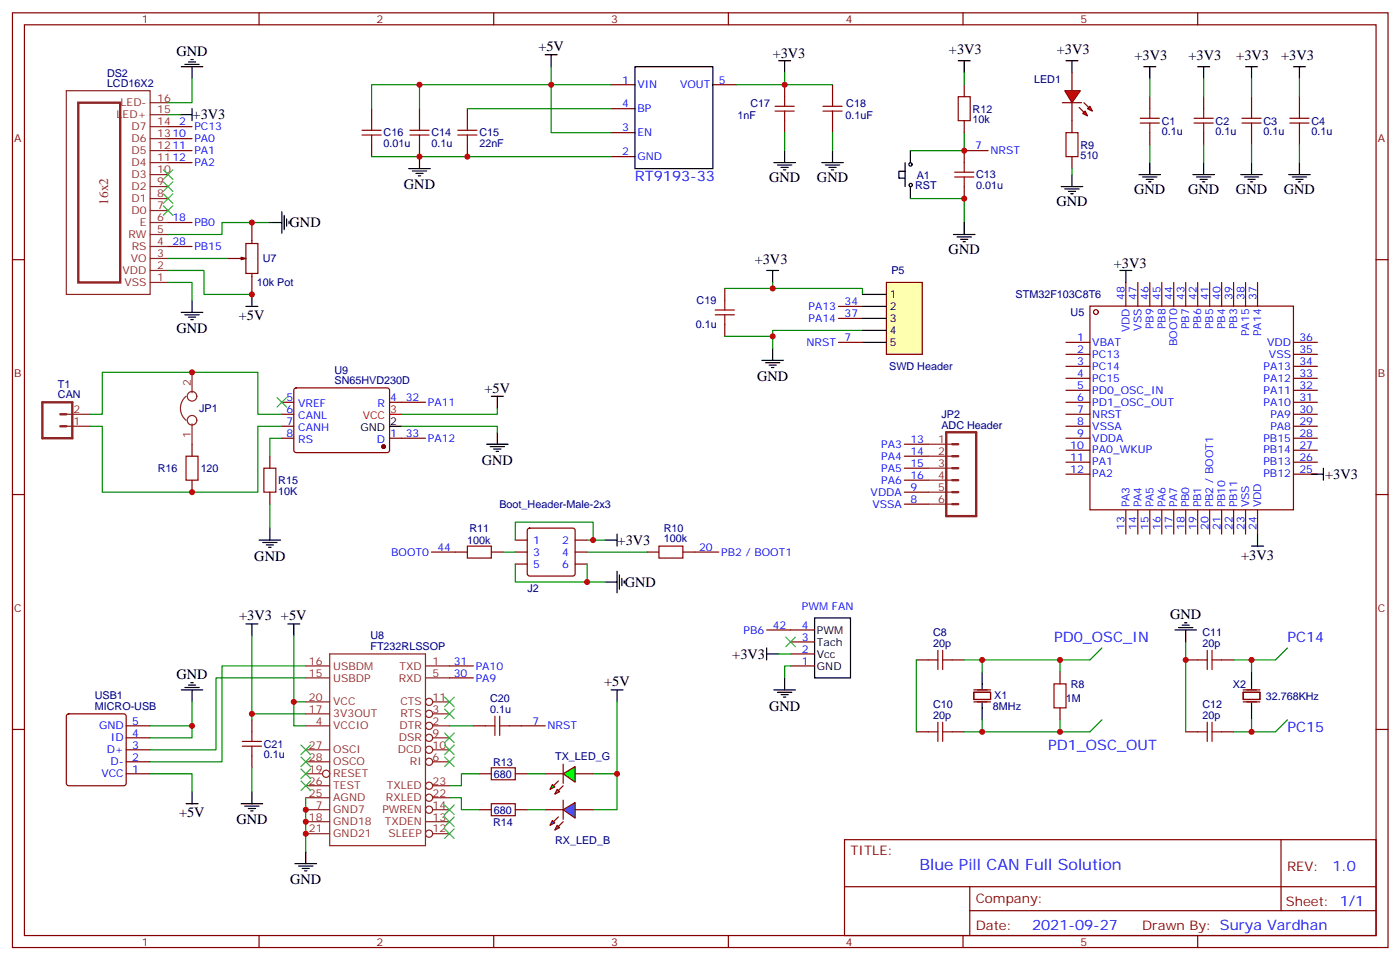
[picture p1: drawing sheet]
<svg xmlns="http://www.w3.org/2000/svg" width="413mm" height="283mm" viewBox="0 0 413 283" stroke-linecap="round" stroke-linejoin="round" font-family="sans-serif">
<g fill="none" stroke="#870000" stroke-width=".35">
<path d="M3.7 3.8h405.3v275.1h-405.3zM7.2 7.3h398.3v268.1h-398.3zM76.3 3.8v3.5M145.5 3.8v3.5M214.6 3.8v3.5M283.8 3.8v3.5M352.9 3.8v3.5M49.5 37.3h7.1M315.9 35.5v3.6M338.8 28.5v3.5M338.8 39.1v3.5M354.7 28.5v3.5"/>
<path d="M354.7 39.1v3.5M368.8 28.5v3.5M368.8 39.1v3.5M382.9 28.5v3.5M382.9 39.1v3.5M49.5 40.8h7.1M49.5 44.3h7.1M49.5 47.9h7.1M315.9 46.1v3.5M3.7 76.4h3.5M49.5 72.6h7.1M49.5 65.5h7.1"/>
<path d="M405.5 76.4h3.5M321.2 90.1h59.9v60h-59.9zM331.8 83.1v7.1M335.3 83.1v7.1M338.8 83.1v7.1M342.3 83.1v7.1M345.9 83.1v7.1M349.4 83.1v7.1M352.9 83.1v7.1M356.4 83.1v7.1M360 83.1v7.1M363.5 83.1v7.1"/>
<path d="M367 83.1v7.1M370.6 83.1v7.1M314.1 100.8h7.1M314.1 104.3h7.1M314.1 107.8h7.1M314.1 111.4h7.1M314.1 114.9h7.1M314.1 118.4h7.1M381.1 100.8h7.1M381.1 104.3h7.1M381.1 107.8h7.1M381.1 111.4h7.1"/>
<path d="M381.1 114.9h7.1M381.1 118.4h7.1M314.1 122h7.1M314.1 125.5h7.1M314.1 129h7.1M314.1 132.5h7.1M314.1 136.1h7.1M314.1 139.6h7.1M381.1 122h7.1M381.1 125.5h7.1M381.1 129h7.1M381.1 132.5h7.1"/>
<path d="M381.1 136.1h7.1M381.1 139.6h7.1M3.7 145.6h3.5M331.8 150.2v7M335.3 150.2v7M338.8 150.2v7M342.3 150.2v7M345.9 150.2v7M349.4 150.2v7M352.9 150.2v7M356.4 150.2v7M360 150.2v7"/>
<path d="M363.5 150.2v7M367 150.2v7M370.6 150.2v7M405.5 145.6h3.5M270 194.3h3.5M280.6 194.3h3.5M312.3 197.8v3.5M349.4 194.3h3.5M360 194.3h3.5M3.7 214.7h3.5M270 215.4h3.5M280.6 215.4h3.5"/>
<path d="M286.9 203.8h5v2.1h-5zM286.9 206.6h5M286.9 203.1h5M312.3 208.4v3.5M349.4 215.4h3.5M360 215.4h3.5M366.3 203.8h5v2.1h-5zM366.3 206.6h5M366.3 203.1h5M405.5 214.7h3.5M248.8 247.2h156.7v28.2h-156.7zM377.5 247.2v20.9"/>
<path d="M76.3 275.4v3.5M145.5 275.4v3.5M214.6 275.4v3.5M248.9 261h156.5M283.8 275.4v3.5M285.8 268.1h119.6M285.8 261v14.1M352.9 275.4v3.5"/>
<circle cx="322.9" cy="91.9" r=".71"/>
</g>
<g fill="none" stroke="#000" stroke-width=".35">
<path d="M53.4 19.6h6.4M54.5 18.9h4.2M55.5 18.2h2.1M56.2 17.5h.7M56.6 19.6v3.6M314.1 17.9h3.5M315.9 17.9v3.5M337 19.6h3.6M338.8 19.6v3.6M352.9 19.6h3.5M354.7 19.6v3.6M367 19.6h3.6"/>
<path d="M368.8 19.6v3.6M381.1 19.6h3.6M382.9 19.6v3.6M53.1 33.8h3.5M56.6 32v3.5M312.7 54.9h6.4M313.8 55.6h4.2M314.8 56.3h2.1M315.5 57h.7M315.9 51.4v3.5M335.6 51.4h6.4M336.7 52.1h4.2"/>
<path d="M337.7 52.8h2.2M338.5 53.5h.7M338.8 47.9v3.5M351.5 51.4h6.4M352.6 52.1h4.2M353.6 52.8h2.1M354.3 53.5h.7M354.7 47.9v3.5M365.6 51.4h6.4M366.7 52.1h4.2M367.7 52.8h2.2M368.4 53.5h.7"/>
<path d="M368.8 47.9v3.5M379.7 51.4h6.4M380.8 52.1h4.2M381.8 52.8h2.2M382.6 53.5h.7M382.9 47.9v3.5M79.5 65.5h3.5M83 62.3v6.4M83.7 63.4v4.2M84.5 64.5v2.1M85.2 65.2v.7M330 79.6h3.5"/>
<path d="M331.8 79.6v3.5M53.4 92h6.4M54.5 92.7h4.2M55.5 93.4h2.1M56.2 94.1h.7M56.6 88.4v3.6M72.5 90.2h3.5M74.2 86.7v3.5M386.4 139.6h3.6M390 137.8v3.6M370.6 157.2v3.6M368.8 160.8h3.5"/>
<path d="M289.4 197.8v4.9M346.2 185.5h6.4M347.3 184.7h4.2M348.3 184h2.1M349 183.3h.7M349.4 185.5v3.5M368.8 197.8v4.9M289.4 207v4.9M368.8 207v4.9"/>
</g>
<g fill="none" stroke="#a10000" stroke-width=".35">
<path d="M314.1 39.1h3.5v7h-3.5zM336 36.2h5.6M336 34.8h5.6M338.8 32v2.8M338.8 36.2v2.9M351.9 36.2h5.6M351.9 34.8h5.6M354.7 32v2.8M354.7 36.2v2.9M366 36.2h5.6M366 34.8h5.6M368.8 32v2.8"/>
<path d="M368.8 36.2v2.9M380.1 36.2h5.6M380.1 34.8h5.6M382.9 32v2.8M382.9 36.2v2.9M273.5 194.3h2.9M276.4 191.5v5.6M277.8 194.3h2.8M277.8 191.5v5.6M352.9 194.3h2.8M355.7 191.5v5.6M357.2 194.3h2.8"/>
<path d="M357.2 191.5v5.6M273.5 215.4h2.9M276.4 212.6v5.7M277.8 212.6v5.7M277.8 215.4h2.8M310.6 201.3h3.5v7.1h-3.5zM352.9 215.4h2.8M355.7 212.6v5.7M357.2 215.4h2.8M357.2 212.6v5.7"/>
</g>
<g fill="none" stroke="#008700" stroke-width=".35">
<path d="M49.5 33.8h3.6M56.6 23.2v7h-7.1M338.8 23.2v5.3M354.7 23.2v5.3M368.8 23.2v5.3M382.9 23.2v5.3M315.9 49.6v1.8M338.8 42.6v5.3M354.7 42.6v5.3M368.8 42.6v5.3M382.9 42.6v5.3M49.5 79.6h10.6v7.1h14.1"/>
<path d="M49.5 76.1h17.7M79.5 65.5h-14.1v3.5h-15.9M49.5 83.1h7.1v5.3M270 194.3v21.1M284.1 194.3h28.2v3.5M289.4 194.3v3.5M324.7 190.7l-3.5 3.6h-8.9M349.4 189v26.4M363.5 194.3h5.3v3.5M379.4 190.7l-3.6 3.6h-7M289.4 211.9v3.5M312.3 211.9v3.5h-28.2"/>
<path d="M324.7 211.9l-3.5 3.5h-8.9M368.8 211.9v3.5h-5.3M379.4 211.9l-3.6 3.5h-7"/>
</g>
<g fill="none" stroke="#8c2424" stroke-width=".35">
<path d="M19.5 26.7h24.7v60h-24.7zM44.2 37.3h5.3M44.2 33.8h5.3M44.2 30.2h5.3M44.2 58.5h5.3M44.2 54.9h5.3M44.2 51.4h5.3M44.2 47.9h5.3M44.2 44.3h5.3M44.2 40.8h5.3M44.2 79.6h5.3M44.2 76.1h5.3"/>
<path d="M44.2 72.6h5.3M44.2 69h5.3M44.2 65.5h5.3M44.2 62h5.3M44.2 83.1h5.3"/>
</g>
<path d="M23.1 30.2h12.3v52.9h-12.3z" fill="none" stroke="#8c2424" stroke-width=".71"/>
<path d="M71 75.7l1.5 .4-1.5 .3z" fill="#850000" stroke="#850000" stroke-width=".35"/>
<path d="M67.2 76.1h5.3M72.5 71.7h3.5v8.8h-3.5zM74.2 65.5v6.2M74.2 80.5v6.2" fill="none" stroke="#850000" stroke-width=".35"/>
<path d="M48.1 57l2.8 2.9M48.1 53.5l2.8 2.8M48.1 50l2.8 2.8M50.9 57l-2.8 2.9M50.9 53.5l-2.8 2.8M50.9 50l-2.8 2.8M48.1 60.6l2.8 2.8M50.9 60.6l-2.8 2.8" fill="none" stroke="#3c3" stroke-width=".35"/>
<g fill="#f00" stroke="#870000" stroke-width=".35">
<path d="M313.8 26.7h4.5l-2.4 3.5z"/>
<path d="M313.1 30.2h5.6z"/>
</g>
<g fill="#870000" stroke="#870000" stroke-width=".35">
<path d="M319.4 30.2l1.4 1.4z"/>
<path d="M318 31.6l1.4 1.5z"/>
</g>
<g fill="#f00" stroke="#870000" stroke-width=".35">
<path d="M321.2 31.3l.7 1.4-1.4-.7z"/>
<path d="M319.1 33.4l.7-.7 .7 1.4z"/>
</g>
<g fill="none" stroke="#870000" stroke-width=".35">
<path d="M109.5 32v3.5M123.6 32v3.5M137.7 32v3.5M180.1 24.9h7M180.1 32h7M180.1 39.1h7M210 24.9h7.1M231.2 24.9v3.6M231.2 35.5v3.6M245.3 24.9v3.6M245.3 35.5v3.6M284.1 24.9v3.6"/>
<path d="M284.1 35.5v3.6M315.9 21.4v5.3M315.9 30.2v5.3M109.5 42.6v3.5M123.6 42.6v3.5M137.7 42.6v3.5M180.1 46.1h7M284.1 54.9v3.6M291.2 44.3h-7.1v3.6M213.6 84.9v3.5M213.6 95.5v3.5M247.1 90.2h7"/>
<path d="M247.1 93.7h7M151.8 159h3.6M155.6 155.7l.5-.2h12.7l.5 .2 .2 .5v12.7l-.3 .5-.4 .2h-12.7l-.5-.3-.2-.4v-12.7zM169.5 159h3.5M127.1 162.5h10.6M144.8 162.5h3.5M151.8 162.5h3.6M151.8 166.1h3.6M169.5 162.5h3.5M169.5 166.1h3.5M190.6 162.5h3.6M201.2 162.5h10.6"/>
<path d="M19.8 210.4l.4-.3h16.3l.5 .3 .2 .5v19.7l-.3 .5-.4 .2h-16.3l-.4-.2-.3-.5v-19.7zM37.2 217.2h7M37.2 213.7h7M74.2 211.9v3.5M139.5 213.7h3.5M150.1 213.7h10.6M37.2 227.8h7M37.2 224.3h7M37.2 220.7h7M74.2 222.5v3.5M141.3 227.8h3.5M141.3 238.4h3.5"/>
<path d="M151.8 227.8h3.6M151.8 238.4h3.6M160.7 227.8h5.2M169.5 227.8h5.3"/>
</g>
<g fill="none" stroke="#000" stroke-width=".35">
<path d="M160.7 16.1h3.5M162.4 16.1v3.5M187.1 19.6h22.9v30h-22.9zM229.4 17.9h3.6M231.2 17.9v3.5M282.4 17.9h3.5M284.1 17.9v3.5M120.4 49.6h6.4M121.5 50.3h4.2M122.6 51h2.1M123.3 51.8h.7M123.6 46.1v3.5"/>
<path d="M228 47.9h6.4M229.1 48.6h4.2M230.2 49.3h2.1M230.9 50h.7M231.2 44.3v3.6M242.1 47.9h6.4M243.2 48.6h4.2M244.3 49.3h2.1M245 50h.7M245.3 44.3v3.6M266.6 50.4h-1.7v2.1h1.7M266.7 47.9v7"/>
<path d="M268.3 44.3v3.6M268.3 54.9v3.6M225.9 79.6h3.5M227.7 79.6v3.5M281 69h6.3M282 69.7h4.2M283.1 70.4h2.1M283.8 71.2h.7M284.1 65.5v3.5M224.5 106.1h6.4M225.6 106.8h4.2M226.6 107.5h2.1"/>
<path d="M227.3 108.2h.7M227.7 102.6v3.5M178.3 159h3.5M181.8 157.2v3.6M178.3 171.3h3.5M181.8 168.2v6.3M182.5 169.2v4.3M183.2 170.3v2.1M183.9 171v.7M72.5 183.7h3.5M74.2 183.7v3.5M84.8 183.7h3.5"/>
<path d="M86.6 183.7v3.5M53.4 203.1h6.4M54.5 202.4h4.2M55.5 201.7h2.1M56.2 201h.7M56.6 203.1v3.5M54.8 236.6h3.5M56.6 233.1v3.5M71 236.6h6.4M72.1 237.3h4.2M73.2 238h2.1M73.9 238.7h.7"/>
<path d="M74.2 233.1v3.5M86.9 254.2h6.4M88 255h4.2M89 255.7h2.2M89.7 256.4h.8M90.1 250.7v3.5"/>
<circle cx="268.3" cy="48.4" r=".49"/>
<circle cx="268.4" cy="54.5" r=".49"/>
</g>
<g fill="none" stroke="#008700" stroke-width=".35">
<path d="M162.4 19.6v19.5h17.7M123.6 24.9v7.1M137.7 32h42.4M180.1 24.9h-70.6v7.1M231.2 21.4v3.5h-14.1M231.2 24.9h14.1M231.2 39.1v5.2M245.3 39.1v5.2M284.1 39.1v5.2h-15.8M284.1 21.4v3.5M109.5 46.1h70.6M268.3 58.5h15.8v7"/>
<path d="M213.6 84.9h40.5v1.8M227.7 83.1v1.8M227.7 99v3.6M254.1 97.3h-26.4v1.7h-14.1M151.8 159v-5.3h23v5.3M173 159h5.3M148.3 162.5h3.5M151.8 166.1v5.2h21.2v-5.2M173 162.5h17.6M173 171.3h5.3M74.2 187.2v22.9h15.9M86.6 187.2v19.4h3.5"/>
<path d="M90.1 199.6h-26.5v21.1h-19.4M90.1 196h-24.7v28.3h-21.2M56.6 206.6v7.1h-12.4M56.6 213.7v3.5h-12.4M74.2 210.1v1.8M86.6 206.6v7.1h3.5M132.4 213.7h7.1M44.2 227.8h12.4v5.3M74.2 226v7.1M90.1 234.8v15.9M141.3 227.8h-5.3v3.5h-3.6"/>
</g>
<g fill="none" stroke="#a10000" stroke-width=".35">
<path d="M106.7 38.3h5.6M106.7 39.8h5.6M109.5 35.5v2.8M109.5 39.8v2.8M120.8 38.3h5.6M120.8 39.8h5.6M123.6 35.5v2.8M123.6 39.8v2.8M134.9 38.3h5.6M134.9 39.8h5.6M137.7 35.5v2.8M137.7 39.8v2.8"/>
<path d="M228.4 32.7h5.6M228.4 31.3h5.6M231.2 28.5v2.8M231.2 32.7v2.8M242.5 32.7h5.6M242.5 31.3h5.6M245.3 28.5v2.8M245.3 32.7v2.8M282.4 28.5h3.5v7h-3.5zM281.3 52.1h5.6M281.3 50.7h5.6M284.1 47.9v2.8"/>
<path d="M284.1 52.1v2.8M210.7 91.3h5.7M210.7 92.7h5.7M213.6 88.4v2.9M213.6 92.7v2.8M137.7 160.8h7.1v3.5h-7.1zM194.2 160.8h7v3.5h-7zM71.4 219.7h5.6M71.4 218.3h5.6M74.2 215.4v2.9M74.2 219.7v2.8M143 213.7h2.8"/>
<path d="M145.8 210.9v5.6M147.2 213.7h2.9M147.2 210.9v5.6M144.8 226h7v3.6h-7zM144.8 236.6h7v3.5h-7z"/>
</g>
<g fill="none" stroke="#8c2424" stroke-width=".35">
<path d="M90.1 196h7.1M90.1 199.6h7.1M97.2 192.5h28.2v56.5h-28.2zM125.4 196h7M125.4 199.6h7M90.1 210.1h7.1M90.1 213.7h7.1M90.1 206.6h7.1M127.5 217.2h4.9M127.5 210.1h4.9M127.5 213.7h4.9M127.5 206.6h4.9"/>
<path d="M90.1 227.8h4.9M90.1 220.7h7.1M90.1 224.3h7.1M90.1 238.4h7.1M90.1 234.8h7.1M90.1 231.3h7.1M127.5 220.7h4.9M127.5 224.3h4.9M127.5 238.4h4.9M127.5 234.8h4.9M127.5 231.3h4.9M90.1 241.9h7.1"/>
<path d="M90.1 245.4h7.1M125.4 241.9h7M127.5 245.4h4.9"/>
<circle cx="126.4" cy="217.2" r="1.06"/>
<circle cx="126.4" cy="206.6" r="1.06"/>
<circle cx="126.4" cy="210.1" r="1.06"/>
<circle cx="126.4" cy="213.7" r="1.06"/>
<circle cx="96.1" cy="227.8" r="1.06"/>
<circle cx="126.4" cy="231.3" r="1.06"/>
<circle cx="126.4" cy="224.3" r="1.06"/>
<circle cx="126.4" cy="220.7" r="1.06"/>
<circle cx="126.4" cy="234.8" r="1.06"/>
<circle cx="126.4" cy="238.4" r="1.06"/>
<circle cx="126.4" cy="245.4" r="1.06"/>
</g>
<g fill="none" stroke="#3c3" stroke-width=".35">
<path d="M88.7 219.3l2.8 2.8M91.5 219.3l-2.8 2.8M131 208.7l2.8 2.9M131 215.8l2.8 2.8M131 219.3l2.8 2.8M131 205.2l2.8 2.8M133.8 208.7l-2.8 2.9M133.8 215.8l-2.8 2.8M133.8 219.3l-2.8 2.8M133.8 205.2l-2.8 2.8M88.7 229.9l2.8 2.8M88.7 226.4l2.8 2.8"/>
<path d="M88.7 222.8l2.8 2.9M91.5 229.9l-2.8 2.8M91.5 226.4l-2.8 2.8M91.5 222.8l-2.8 2.9M131 222.8l2.8 2.9M131 237l2.8 2.8M133.8 222.8l-2.8 2.9M133.8 237l-2.8 2.8M131 244l2.8 2.8M131 240.5l2.8 2.8M133.8 244l-2.8 2.8M133.8 240.5l-2.8 2.8"/>
</g>
<g fill="#0f0" stroke="#870000" stroke-width=".35">
<path d="M162.8 231l.7 .7-1.4 .7z"/>
<path d="M164.2 232.4l.7 .7-1.4 .7z"/>
</g>
<g fill="#870000" stroke="#870000" stroke-width=".35">
<path d="M164.5 229.9l-1.4 1.4z"/>
<path d="M165.9 231.3l-1.4 1.4z"/>
</g>
<path d="M165.9 225v5.6z" fill="#f00" stroke="#870000" stroke-width=".35"/>
<path d="M165.9 227.8l3.6-2.1v4.6z" fill="#0f0" stroke="#870000" stroke-width=".35"/>
<path d="M132.4 234.8h3.6v3.6h5.3M155.4 227.8h5.3" fill="none" stroke="#008700" stroke-width=".35"/>
<path d="M165.9 238.4l3.6-2.1v4.5z" fill="#09f" stroke="#870000" stroke-width=".35"/>
<path d="M165.9 235.5v5.7z" fill="#f00" stroke="#870000" stroke-width=".35"/>
<g fill="#870000" stroke="#870000" stroke-width=".35">
<path d="M164.5 243.3l1.4-1.4z"/>
<path d="M164.5 240.5l-1.4 1.4z"/>
</g>
<g fill="#09f" stroke="#870000" stroke-width=".35">
<path d="M164.2 243l.7 .7-1.4 .7z"/>
<path d="M162.8 241.5l.7 .8-1.4 .7z"/>
</g>
<g fill="none" stroke="#870000" stroke-width=".35">
<path d="M83 118.4h3.6M86.8 114.4l.5-.2h27.1l.4 .7-.1 17.9-.6 .4h-27.1l-.4-.7v-17.6zM114.8 118.4h10.6M56.6 130.8v3.5M79.5 134.3v3.5M83 129h3.6M83 122h3.6M83 125.5h3.6M114.8 129h10.6M56.6 141.4v3.5M79.5 144.9v3.5M132.4 196h7.1"/>
<path d="M132.4 199.6h7.1M160.7 238.4h5.2M169.5 238.4h5.3"/>
</g>
<path d="M26.6 122h3.5v-12.4h45.9v12.4h7M26.6 125.5h3.5v19.4h45.9v-19.4h7M83 129h-3.5v5.3M118.3 125.5h28.2v1.7M146.5 120.2v1.8h-28.2M79.5 148.4v7.1M181.8 206.6v31.8h-7M155.4 238.4h5.3M174.8 227.8h7" fill="none" stroke="#008700" stroke-width=".35"/>
<g fill="none" stroke="#000" stroke-width=".35">
<path d="M144.8 116.7h3.5M146.5 116.7v3.5M114.8 125.5h3.5M143.4 130.8h6.3M144.4 131.5h4.3M145.5 132.2h2.1M146.2 132.9h.7M146.5 127.2v3.6M76.3 159h6.4M77.4 159.7h4.2M79.5 155.5v3.5M78.5 160.4h2.1"/>
<path d="M79.2 161.1h.7M180.1 203.1h3.5M181.8 203.1v3.5"/>
</g>
<circle cx="113" cy="131.5" r=".53" fill="#870000" stroke="#870000" stroke-width=".35"/>
<path d="M114.8 122h3.5" fill="none" stroke="#f00" stroke-width=".35"/>
<path d="M54.8 134.3h3.5v7.1h-3.5zM77.8 137.8h3.5v7.1h-3.5z" fill="none" stroke="#a10000" stroke-width=".35"/>
<path d="M81.6 117l2.9 2.8M84.5 117l-2.9 2.8" fill="none" stroke="#3c3" stroke-width=".35"/>
<path d="M12.5 118.4h8.8v10.6h-8.8zM17.8 122h1.7M17.8 125.5h1.7" fill="none" stroke="#8c2424" stroke-width=".71"/>
<g fill="none" stroke="#8c2424" stroke-width=".35">
<path d="M54.8 116.7a4.6 4.6 0 0 0 0 7M56.6 109.6v6M19.5 125.5h7.1M19.5 122h7.1M56.6 124.8v6"/>
<circle cx="56.6" cy="116.7" r="1.41"/>
<circle cx="56.6" cy="123.7" r="1.41"/>
</g>
<path d="M261.2 83.1h10.6v21.2h-10.6z" fill="#ffffb0" stroke="#800000" stroke-width=".35"/>
<g fill="none" stroke="#000" stroke-width=".35">
<path d="M254.1 86.7h7.1M254.1 90.2h7.1M254.1 93.7h7.1M254.1 97.3h7.1M254.1 100.8h7.1M225.9 192.5h3.5M225.9 190.7v3.6M231.2 199.6v3.5M240 181.9h10.6v17.7h-10.6zM228 203.1h6.4M229.1 203.8h4.2M230.2 204.5h2.1"/>
<path d="M230.9 205.2h.7"/>
</g>
<path d="M247.1 100.8h7M266.5 130.8h7M266.5 134.3h7M266.5 137.8h7M266.5 141.4h7M266.5 144.9h7M266.5 148.4h7M225.9 185.5h14.1M233 189h7M233 196h7M233 192.5h7" fill="none" stroke="#870000" stroke-width=".35"/>
<path d="M278.8 127.2h8.9v24.7h-8.9zM280.6 137.8h1.8M280.6 134.3h1.8M280.6 130.8h1.8M280.6 144.9h1.8M280.6 141.4h1.8M280.6 148.4h1.8" fill="none" stroke="#8c2424" stroke-width=".71"/>
<path d="M273.5 130.8h7.1M273.5 134.3h7.1M273.5 137.8h7.1M273.5 141.4h7.1M273.5 144.9h7.1M273.5 148.4h7.1" fill="none" stroke="#8c2424" stroke-width=".35"/>
<path d="M231.6 187.6l2.8 2.8M234.4 187.6l-2.8 2.8" fill="none" stroke="#3c3" stroke-width=".35"/>
<path d="M229.4 192.5h3.6M233 196h-1.8v3.6" fill="none" stroke="#008700" stroke-width=".35"/>
<g fill="#c00">
<circle cx="289.4" cy="194.3" r=".88"/>
<circle cx="289.4" cy="215.4" r=".88"/>
<circle cx="312.3" cy="194.3" r=".88"/>
<circle cx="312.3" cy="215.4" r=".88"/>
<circle cx="368.8" cy="194.3" r=".88"/>
<circle cx="368.8" cy="215.4" r=".88"/>
<circle cx="349.4" cy="194.3" r=".88"/>
<circle cx="74.2" cy="86.7" r=".88"/>
<circle cx="74.2" cy="65.5" r=".88"/>
<circle cx="174.8" cy="159" r=".88"/>
<circle cx="173" cy="171.3" r=".88"/>
<circle cx="284.1" cy="44.3" r=".88"/>
<circle cx="284.1" cy="58.5" r=".88"/>
<circle cx="123.6" cy="24.9" r=".88"/>
<circle cx="123.6" cy="46.1" r=".88"/>
<circle cx="137.7" cy="46.1" r=".88"/>
<circle cx="162.4" cy="24.9" r=".88"/>
<circle cx="231.2" cy="24.9" r=".88"/>
<circle cx="227.7" cy="84.9" r=".88"/>
<circle cx="56.6" cy="213.7" r=".88"/>
<circle cx="90.1" cy="238.4" r=".88"/>
<circle cx="90.1" cy="241.9" r=".88"/>
<circle cx="90.1" cy="245.4" r=".88"/>
<circle cx="86.6" cy="206.6" r=".88"/>
<circle cx="74.2" cy="210.1" r=".88"/>
<circle cx="181.8" cy="227.8" r=".88"/>
<circle cx="56.6" cy="109.6" r=".88"/>
<circle cx="56.6" cy="144.9" r=".88"/>
<circle cx="227.7" cy="99" r=".88"/>
</g>
<text font-size="4.6" fill="#00f" x="270.9" y="256.2">Blue Pill CAN Full Solution</text>
<g font-size="4.2">
<text x="52" y="16.5">GND</text>
<text x="158.6" y="15">+5V</text>
<text x="227.7" y="17.2">+3V3</text>
<text x="279.6" y="15.8">+3V3</text>
<text x="311.4" y="15.8">+3V3</text>
<text x="334.3" y="17.5">+3V3</text>
<text x="350.2" y="17.5">+3V3</text>
<text x="364.3" y="17.5">+3V3</text>
<text x="377.5" y="17.6">+3V3</text>
<text x="56.8" y="35.2">+3V3</text>
<text x="226.6" y="53.5">GND</text>
<text x="240.7" y="53.5">GND</text>
<text x="119" y="55.7">GND</text>
<text x="334.2" y="57">GND</text>
<text x="350.1" y="57">GND</text>
<text x="364.2" y="57">GND</text>
<text x="378.3" y="57">GND</text>
<text x="311.3" y="60.6">GND</text>
<text x="85.3" y="66.9">GND</text>
<text x="222.4" y="77.9">+3V3</text>
<text x="279.5" y="74.7">GND</text>
<text x="328.2" y="78.9">+3V3</text>
<text x="70.4" y="94.1">+5V</text>
<text x="52" y="98">GND</text>
<text x="223.1" y="112.2">GND</text>
<text x="142.8" y="115.6">+5V</text>
<text x="142" y="136.9">GND</text>
<text x="390.5" y="141">+3V3</text>
<text x="182" y="160.4">+3V3</text>
<text x="74.9" y="165.1">GND</text>
<text x="365.7" y="164.7">+3V3</text>
<text x="184.1" y="172.8">GND</text>
<text x="70.4" y="182.6">+3V3 +5V</text>
<text x="344.8" y="182.2">GND</text>
<text x="215.8" y="193.9">+3V3</text>
<text x="52" y="199.9">GND</text>
<text x="178" y="202">+5V</text>
<text x="226.6" y="209.2">GND</text>
<text x="52.8" y="240.5">+5V</text>
<text x="69.6" y="242.7">GND</text>
<text x="85.5" y="260.3">GND</text>
</g>
<g font-size="4.2" fill="#00f">
<text x="187.1" y="53.2">RT9193-33</text>
<text x="310.6" y="189">PD0_OSC_IN</text>
<text x="379.4" y="189">PC14</text>
<text x="379.4" y="215.4">PC15</text>
<text x="308.8" y="220.7">PD1_OSC_OUT</text>
<text x="392.6" y="256.5">1.0</text>
<text x="304.1" y="273.8">2021-09-27</text>
</g>
<text font-size="3.9" fill="#8d2323" x="31.9" y="60.2" transform="rotate(-90 31.9 60.2)">16x2</text>
<g font-size="3.9" fill="#800">
<text x="250.6" y="251.8">TITLE:</text>
<text x="379.2" y="256.5">REV:</text>
<text x="287.5" y="266">Company:</text>
<text x="378.9" y="266.6">Sheet: 1/1</text>
<text x="287.5" y="273.6">Date:</text>
<text x="336.6" y="273.7">Drawn By: Surya Vardhan</text>
</g>
<g font-size="3.2" fill="#800">
<text x="41.8" y="6.8">1</text>
<text x="110.9" y="6.8">2</text>
<text x="180.1" y="6.8">3</text>
<text x="249.2" y="6.8">4</text>
<text x="318.3" y="6.8">5</text>
<text x="4.2" y="41.9">A</text>
<text x="406" y="41.9">A</text>
<text x="4.2" y="111">B</text>
<text x="406" y="111">B</text>
<text x="4.2" y="180.2">C</text>
<text x="406" y="180.2">C</text>
<text x="41.8" y="278.4">1</text>
<text x="110.9" y="278.4">2</text>
<text x="180.1" y="278.4">3</text>
<text x="249.2" y="278.4">4</text>
<text x="318.3" y="278.4">5</text>
</g>
<g font-size="3.2" fill="#000080">
<text x="31.5" y="22.5">DS2</text>
<text x="31.5" y="25.6">LCD16X2</text>
<text x="304.7" y="24.3">LED1</text>
<text x="217.4" y="34.9">1nF</text>
<text x="221.1" y="31.4">C17</text>
<text x="249.2" y="34.9">0.1uF</text>
<text x="249.4" y="31.4">C18</text>
<text x="286.6" y="33.1">R12</text>
<text x="113" y="40.2">C16</text>
<text x="127.1" y="40.2">C14</text>
<text x="141.3" y="40.2">C15</text>
<text x="286.6" y="36.3">10k</text>
<text x="342.3" y="39.9">0.1u</text>
<text x="342.3" y="36.7">C1</text>
<text x="358.2" y="39.8">0.1u</text>
<text x="358.2" y="36.7">C2</text>
<text x="372.3" y="39.8">0.1u</text>
<text x="372.3" y="36.7">C3</text>
<text x="386.4" y="39.8">0.1u</text>
<text x="386.4" y="36.7">C4</text>
<text x="113" y="43.4">0.01u</text>
<text x="127.1" y="43.4">0.1u</text>
<text x="141.3" y="43.4">22nF</text>
<text x="318.3" y="46.9">510</text>
<text x="318.4" y="43.7">R9</text>
<text x="270.1" y="52.6">A1</text>
<text x="287.7" y="52.5">C13</text>
<text x="269.7" y="55.5">RST</text>
<text x="287.7" y="55.7">0.01u</text>
<text x="77.4" y="77.2">U7</text>
<text x="262.7" y="80.8">P5</text>
<text x="75.7" y="84.3">10k Pot</text>
<text x="205.3" y="89.6">C19</text>
<text x="299.3" y="87.8">STM32F103C8T6</text>
<text x="315.5" y="93.1">U5</text>
<text x="205.1" y="96.7">0.1u</text>
<text x="98.6" y="113.1">SN65HVD230D</text>
<text x="98.6" y="110">U9</text>
<text x="262" y="109">SWD Header</text>
<text x="17.1" y="117.3">CAN</text>
<text x="17.1" y="114.2">T1</text>
<text x="58.7" y="121.3">JP1</text>
<text x="277.4" y="123">JP2</text>
<text x="277.4" y="126.2">ADC Header</text>
<text x="46.5" y="138.9">R16</text>
<text x="59.1" y="138.9">120</text>
<text x="82" y="142.5">R15</text>
<text x="82" y="145.7">10K</text>
<text x="147.2" y="149.6">Boot_Header-Male-2x3</text>
<text x="137.7" y="160.2">100k</text>
<text x="138.4" y="156.6">R11</text>
<text x="195.6" y="159.7">100k</text>
<text x="195.6" y="156.6">R10</text>
<text x="155.4" y="174.3">J2</text>
<text x="109.2" y="191.5">FT232RLSSOP</text>
<text x="109.2" y="188.2">U8</text>
<text x="275" y="190.4">20p</text>
<text x="275" y="187.3">C8</text>
<text x="354.3" y="190.4">20p</text>
<text x="354.3" y="187.3">C11</text>
<text x="315.5" y="202.5">R8</text>
<text x="363.3" y="202.5">X2</text>
<text x="27.9" y="209.1">MICRO-USB</text>
<text x="27.9" y="205.9">USB1</text>
<text x="144.4" y="209.8">0.1u</text>
<text x="144.4" y="206.7">C20</text>
<text x="275" y="208.4">C10</text>
<text x="292.6" y="209.1">8MHz</text>
<text x="292.9" y="205.9">X1</text>
<text x="314.1" y="206.6">1M</text>
<text x="354.3" y="208.4">C12</text>
<text x="373" y="206">32.768KHz</text>
<text x="275" y="211.6">20p</text>
<text x="354.3" y="211.6">20p</text>
<text x="77.8" y="220.1">C21</text>
<text x="77.8" y="223.3">0.1u</text>
<text x="145.3" y="225.4">R13</text>
<text x="163.6" y="223.7">TX_LED_G</text>
<text x="145.6" y="229">680</text>
<text x="145.6" y="239.5">680</text>
<text x="145.3" y="243.1">R14</text>
<text x="163.6" y="248.4">RX_LED_B</text>
</g>
<g font-size="3.2" fill="#8d2323">
<text x="46.4" y="29.9">16</text>
<text x="34.4" y="34.8">LED+</text>
<text x="35.5" y="31.3">LED-</text>
<text x="46.4" y="33.4">15</text>
<text x="38.7" y="41.9">D6</text>
<text x="38.7" y="38.3">D7</text>
<text x="46.4" y="40.5">1310</text>
<text x="46.4" y="36.9">14</text>
<text x="38.7" y="45.4">D5</text>
<text x="46.4" y="47.5">1112</text>
<text x="46.4" y="44">1211</text>
<text x="38.7" y="52.5">D3</text>
<text x="38.7" y="48.9">D4</text>
<text x="46.4" y="51">10</text>
<text x="38.7" y="59.5">D1</text>
<text x="38.7" y="56">D2</text>
<text x="46.4" y="58.1">8</text>
<text x="46.4" y="54.6">9</text>
<text x="38.7" y="63">D0</text>
<text x="46.4" y="65.2">6</text>
<text x="46.4" y="61.6">7</text>
<text x="37.8" y="70.1">RW</text>
<text x="41.2" y="66.6">E</text>
<text x="46.4" y="68.7">5</text>
<text x="38.5" y="77.2">VO</text>
<text x="38.8" y="73.6">RS</text>
<text x="46.4" y="75.7">3</text>
<text x="46.4" y="72.2">4</text>
<text x="36.1" y="80.7">VDD</text>
<text x="46.4" y="82.8">1</text>
<text x="46.4" y="79.3">2</text>
<text x="36.7" y="84.2">VSS</text>
<text x="56.2" y="113.5" transform="rotate(-90 56.2 113.5)">2</text>
<text x="21.7" y="125.1">1</text>
<text x="21.7" y="121.6">2</text>
<text x="56.2" y="128.9" transform="rotate(-90 56.2 128.9)">1</text>
<text x="276.5" y="130.4">1</text>
<text x="276.5" y="133.9">2</text>
<text x="276.5" y="137.5">3</text>
<text x="276.5" y="141">4</text>
<text x="276.5" y="144.5">5</text>
<text x="276.5" y="148.1">6</text>
<text x="91" y="195.7">16</text>
<text x="98.2" y="197.1">USBDM</text>
<text x="117.7" y="197.1">TXD</text>
<text x="127.5" y="195.7">1</text>
<text x="91" y="199.2">15</text>
<text x="98.2" y="200.6">USBDP</text>
<text x="117.5" y="200.6">RXD</text>
<text x="127.5" y="199.2">5</text>
<text x="91" y="209.8">17</text>
<text x="91" y="206.3">20</text>
<text x="98.2" y="207.7">VCC</text>
<text x="118" y="207.7">CTS</text>
<text x="127.5" y="209.8">3</text>
<text x="127.5" y="206.3">11</text>
<text x="93" y="213.3">4</text>
<text x="98.2" y="211.2">3V3OUT</text>
<text x="98.2" y="214.7">VCCIO</text>
<text x="117.7" y="214.7">DTR</text>
<text x="118" y="211.2">RTS</text>
<text x="127.5" y="213.3">2</text>
<text x="91" y="220.4">27</text>
<text x="98.2" y="221.8">OSCI</text>
<text x="117.2" y="221.8">DCD</text>
<text x="117.5" y="218.3">DSR</text>
<text x="127.5" y="216.9">9</text>
<text x="127.5" y="220.4">10</text>
<text x="91" y="227.4">19</text>
<text x="91" y="223.9">28</text>
<text x="98.2" y="225.3">OSCO</text>
<text x="120.8" y="225.3">RI</text>
<text x="127.5" y="223.9">6</text>
<text x="91" y="231">26</text>
<text x="98.2" y="228.8">RESET</text>
<text x="98.2" y="232.4">TEST</text>
<text x="114" y="232.4">TXLED</text>
<text x="127.5" y="231">23</text>
<text x="91" y="234.5">25</text>
<text x="93" y="238">7</text>
<text x="98.2" y="239.4">GND7</text>
<text x="98.2" y="235.9">AGND</text>
<text x="112.7" y="239.4">PWREN</text>
<text x="113.7" y="235.9">RXLED</text>
<text x="127.5" y="234.5">22</text>
<text x="127.5" y="238">14</text>
<text x="91" y="241.5">18</text>
<text x="91" y="245.1">21</text>
<text x="98.2" y="243">GND18</text>
<text x="113.4" y="243">TXDEN</text>
<text x="127.5" y="241.5">13</text>
<text x="127.5" y="245.1">12</text>
<text x="98.2" y="246.5">GND21</text>
<text x="114.5" y="246.5">SLEEP</text>
</g>
<g font-size="3.2" fill="#00f">
<text x="183.3" y="24.6">1</text>
<text x="187.8" y="26">VIN</text>
<text x="200.4" y="26">VOUT</text>
<text x="211.8" y="24.6">5</text>
<text x="183.3" y="31.6">4</text>
<text x="187.8" y="33.1">BP</text>
<text x="52.8" y="36.9">2</text>
<text x="57.3" y="41.9">PA0</text>
<text x="57.3" y="38.3">PC13</text>
<text x="183.3" y="38.7">3</text>
<text x="187.8" y="40.1">EN</text>
<text x="57.3" y="45.4">PA1</text>
<text x="183.3" y="45.8">2</text>
<text x="187.8" y="47.2">GND</text>
<text x="287.4" y="44">7</text>
<text x="291.9" y="45.4">NRST</text>
<text x="57.3" y="48.9">PA2</text>
<text x="50.8" y="65.2">18</text>
<text x="57.3" y="66.6">PB0</text>
<text x="50.8" y="72.2">28</text>
<text x="57.3" y="73.6">PB15</text>
<text x="248.8" y="89.9">34</text>
<text x="331.4" y="88.3" transform="rotate(-90 331.4 88.3)">48</text>
<text x="334.9" y="88.3" transform="rotate(-90 334.9 88.3)">47</text>
<text x="338.5" y="88.3" transform="rotate(-90 338.5 88.3)">46</text>
<text x="342" y="88.3" transform="rotate(-90 342 88.3)">45</text>
<text x="345.5" y="88.3" transform="rotate(-90 345.5 88.3)">44</text>
<text x="349" y="88.3" transform="rotate(-90 349 88.3)">43</text>
<text x="352.6" y="88.3" transform="rotate(-90 352.6 88.3)">42</text>
<text x="356.1" y="88.3" transform="rotate(-90 356.1 88.3)">41</text>
<text x="359.6" y="88.3" transform="rotate(-90 359.6 88.3)">40</text>
<text x="363.1" y="88.3" transform="rotate(-90 363.1 88.3)">39</text>
<text x="366.7" y="88.3" transform="rotate(-90 366.7 88.3)">38</text>
<text x="370.2" y="88.3" transform="rotate(-90 370.2 88.3)">37</text>
<text x="238.3" y="91.3">PA13</text>
<text x="238.3" y="94.8">PA14</text>
<text x="248.8" y="93.4">37</text>
<text x="237.7" y="101.8">NRST</text>
<text x="248.8" y="100.4">7</text>
<text x="317.4" y="100.3">1</text>
<text x="321.9" y="101.8">VBAT</text>
<text x="332.8" y="97.9" transform="rotate(-90 332.8 97.9)">VDD</text>
<text x="336.3" y="97.3" transform="rotate(-90 336.3 97.3)">VSS</text>
<text x="339.9" y="96.9" transform="rotate(-90 339.9 96.9)">PB9</text>
<text x="343.4" y="96.9" transform="rotate(-90 343.4 96.9)">PB8</text>
<text x="346.9" y="102" transform="rotate(-90 346.9 102)">BOOT0</text>
<text x="350.4" y="96.9" transform="rotate(-90 350.4 96.9)">PB7</text>
<text x="354" y="96.9" transform="rotate(-90 354 96.9)">PB6</text>
<text x="357.5" y="96.9" transform="rotate(-90 357.5 96.9)">PB5</text>
<text x="361" y="96.9" transform="rotate(-90 361 96.9)">PB4</text>
<text x="364.6" y="96.9" transform="rotate(-90 364.6 96.9)">PB3</text>
<text x="368.1" y="98.9" transform="rotate(-90 368.1 98.9)">PA15</text>
<text x="371.6" y="98.9" transform="rotate(-90 371.6 98.9)">PA14</text>
<text x="373.4" y="101.8">VDD</text>
<text x="382.9" y="100.3">36</text>
<text x="317.4" y="103.9">2</text>
<text x="317.4" y="107.4">3</text>
<text x="321.9" y="105.3">PC13</text>
<text x="373.9" y="105.3">VSS</text>
<text x="382.9" y="107.4">34</text>
<text x="382.9" y="103.9">35</text>
<text x="317.4" y="110.9">4</text>
<text x="321.9" y="108.8">PC14</text>
<text x="321.9" y="112.3">PC15</text>
<text x="372.3" y="112.3">PA12</text>
<text x="372.3" y="108.8">PA13</text>
<text x="382.9" y="110.9">33</text>
<text x="84.4" y="118.1">5</text>
<text x="87.9" y="119.8">VREF</text>
<text x="111.3" y="119.8">R</text>
<text x="115" y="118.1">4</text>
<text x="119.6" y="118.1">32</text>
<text x="126.1" y="119.5">PA11</text>
<text x="317.4" y="114.5">5</text>
<text x="317.4" y="118">6</text>
<text x="321.9" y="115.9">PD0_OSC_IN</text>
<text x="321.9" y="119.4">PD1_OSC_OUT</text>
<text x="372.3" y="119.4">PA10</text>
<text x="372.3" y="115.9">PA11</text>
<text x="382.9" y="118">31</text>
<text x="382.9" y="114.5">32</text>
<text x="84.4" y="121.6">6</text>
<text x="84.4" y="125.1">7</text>
<text x="87.9" y="123.4">CANL</text>
<text x="317.4" y="121.5">7</text>
<text x="317.4" y="125">8</text>
<text x="321.9" y="122.9">NRST</text>
<text x="374.3" y="122.9">PA9</text>
<text x="382.9" y="125">29</text>
<text x="382.9" y="121.5">30</text>
<text x="84.4" y="128.7">8</text>
<text x="87.9" y="126.9">CANH</text>
<text x="87.9" y="130.4">RS</text>
<text x="111" y="130.4">D</text>
<text x="115" y="128.7">1</text>
<text x="119.6" y="128.7">33</text>
<text x="126.1" y="130.1">PA12</text>
<text x="259.7" y="131.8">PA3</text>
<text x="268.3" y="130.4">13</text>
<text x="317.4" y="128.6">9</text>
<text x="321.9" y="126.4">VSSA</text>
<text x="321.9" y="130">VDDA</text>
<text x="372.3" y="130">PB15</text>
<text x="374.3" y="126.4">PA8</text>
<text x="382.9" y="128.6">28</text>
<text x="259.7" y="135.4">PA4</text>
<text x="268.3" y="133.9">14</text>
<text x="268.3" y="137.5">15</text>
<text x="315.4" y="132.1">10</text>
<text x="315.4" y="135.6">11</text>
<text x="321.9" y="133.5">PA0_WKUP</text>
<text x="321.9" y="137">PA1</text>
<text x="372.3" y="137">PB13</text>
<text x="372.3" y="133.5">PB14</text>
<text x="382.9" y="135.6">26</text>
<text x="382.9" y="132.1">27</text>
<text x="259.7" y="138.9">PA5</text>
<text x="259.7" y="142.4">PA6</text>
<text x="268.3" y="141">16</text>
<text x="315.4" y="139.1">12</text>
<text x="321.9" y="140.6">PA2</text>
<text x="372.3" y="140.6">PB12</text>
<text x="382.9" y="139.1">25</text>
<text x="256.6" y="145.9">VDDA</text>
<text x="257.1" y="149.5">VSSA</text>
<text x="268.3" y="144.5">9</text>
<text x="268.3" y="148.1">8</text>
<text x="332.8" y="149.4" transform="rotate(-90 332.8 149.4)">PA3</text>
<text x="336.3" y="149.4" transform="rotate(-90 336.3 149.4)">PA4</text>
<text x="339.9" y="149.4" transform="rotate(-90 339.9 149.4)">PA5</text>
<text x="343.4" y="149.4" transform="rotate(-90 343.4 149.4)">PA6</text>
<text x="346.9" y="149.4" transform="rotate(-90 346.9 149.4)">PA7</text>
<text x="350.4" y="149.4" transform="rotate(-90 350.4 149.4)">PB0</text>
<text x="354" y="149.4" transform="rotate(-90 354 149.4)">PB1</text>
<text x="357.5" y="149.4" transform="rotate(-90 357.5 149.4)">PB2 / BOOT1</text>
<text x="361" y="149.4" transform="rotate(-90 361 149.4)">PB10</text>
<text x="364.6" y="149.4" transform="rotate(-90 364.6 149.4)">PB11</text>
<text x="368.1" y="149.4" transform="rotate(-90 368.1 149.4)">VSS</text>
<text x="371.6" y="149.4" transform="rotate(-90 371.6 149.4)">VDD</text>
<text x="331.4" y="155.9" transform="rotate(-90 331.4 155.9)">13</text>
<text x="334.9" y="155.9" transform="rotate(-90 334.9 155.9)">14</text>
<text x="338.5" y="155.9" transform="rotate(-90 338.5 155.9)">15</text>
<text x="342" y="155.9" transform="rotate(-90 342 155.9)">16</text>
<text x="345.5" y="155.9" transform="rotate(-90 345.5 155.9)">17</text>
<text x="349" y="155.9" transform="rotate(-90 349 155.9)">18</text>
<text x="352.6" y="155.9" transform="rotate(-90 352.6 155.9)">19</text>
<text x="356.1" y="155.9" transform="rotate(-90 356.1 155.9)">20</text>
<text x="359.6" y="155.9" transform="rotate(-90 359.6 155.9)">21</text>
<text x="363.1" y="155.9" transform="rotate(-90 363.1 155.9)">22</text>
<text x="366.7" y="155.9" transform="rotate(-90 366.7 155.9)">23</text>
<text x="370.2" y="155.9" transform="rotate(-90 370.2 155.9)">24</text>
<text x="157.1" y="160.1">1</text>
<text x="165.7" y="160.1">2</text>
<text x="115.3" y="163.6">BOOT0</text>
<text x="128.9" y="162.2">44</text>
<text x="157.1" y="163.6">3</text>
<text x="157.1" y="167.1">5</text>
<text x="165.7" y="163.6">4</text>
<text x="165.7" y="167.1">6</text>
<text x="206" y="162.2">20</text>
<text x="212.5" y="163.6">PB2 / BOOT1</text>
<text x="236.3" y="179.6">PWM FAN</text>
<text x="227.7" y="185.1">42</text>
<text x="236.2" y="185.1">4</text>
<text x="219.1" y="186.5">PB6</text>
<text x="236.2" y="188.6">3</text>
<text x="133.7" y="195.7">31</text>
<text x="140.2" y="197.1">PA10</text>
<text x="236.2" y="195.7">1</text>
<text x="236.2" y="192.2">2</text>
<text x="133.7" y="199.2">30</text>
<text x="140.2" y="200.6">PA9</text>
<text x="29.2" y="214.7">GND</text>
<text x="38.9" y="213.3">5</text>
<text x="156.9" y="213.3">7</text>
<text x="161.4" y="214.7">NRST</text>
<text x="31.4" y="221.8">D+</text>
<text x="32.7" y="218.3">ID</text>
<text x="38.9" y="220.4">3</text>
<text x="38.9" y="216.9">4</text>
<text x="32.6" y="225.3">D-</text>
<text x="38.9" y="227.4">1</text>
<text x="38.9" y="223.9">2</text>
<text x="29.9" y="228.8">VCC</text>
</g>
<g font-size="3.2">
<text x="262.3" y="87.7">1</text>
<text x="262.3" y="91.3">2</text>
<text x="262.3" y="94.8">3</text>
<text x="262.3" y="98.3">4</text>
<text x="262.3" y="101.8">5</text>
<text x="115" y="125.1">2</text>
<text x="106.2" y="126.9">GND</text>
<text x="240.7" y="186.5">PWM</text>
<text x="240.7" y="190">Tach</text>
<text x="240.7" y="197.1">GND</text>
<text x="240.7" y="193.6">Vcc</text>
</g>
<g font-size="3.2" fill="#f00">
<text x="106.9" y="123.4">VCC</text>
<text x="115" y="121.6">3</text>
</g>
</svg>
